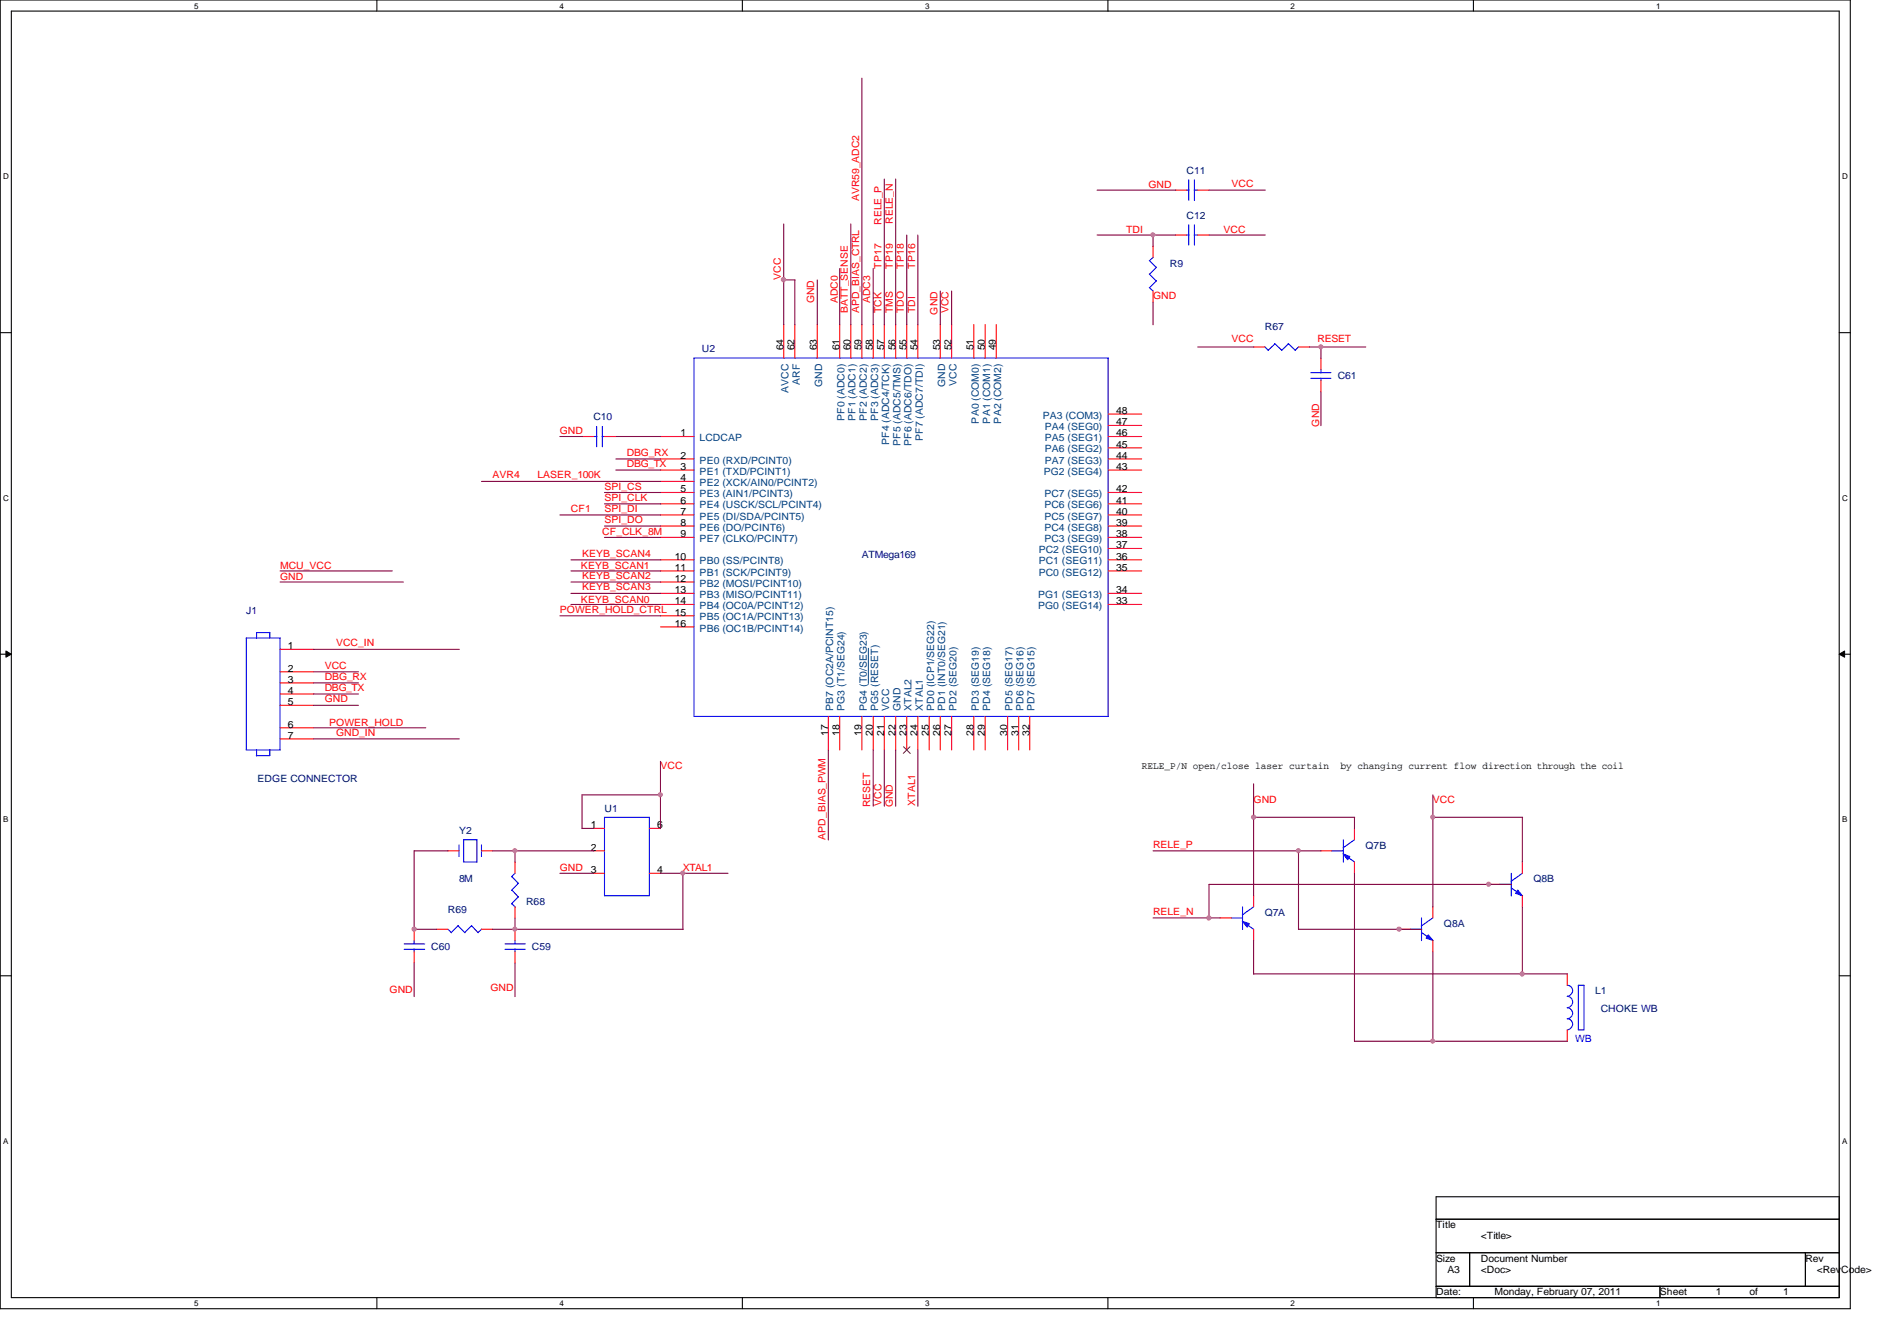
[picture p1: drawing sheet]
<svg xmlns="http://www.w3.org/2000/svg" width="297mm" height="210mm" viewBox="0 0 297 210" stroke-linecap="round" stroke-linejoin="round" font-family="sans-serif">
<path d="M0 0h289.7v204.9h-289.7zM1.8 1.7h286.2v201.4h-286.2z" fill="none" stroke="#000" stroke-width=".17"/>
<g fill="#fff">
<path d="M30.4 .2h.7v1.4h-.7z"/>
<path d="M30.4 203.3h.7v1.4h-.7z"/>
</g>
<path d="M59 0v1.7M59 203.1v1.8" fill="none" stroke="#000" stroke-width=".17"/>
<g fill="#fff">
<path d="M87.6 .2h.7v1.4h-.7z"/>
<path d="M87.6 203.3h.7v1.4h-.7z"/>
</g>
<path d="M116.2 0v1.7M116.2 203.1v1.8" fill="none" stroke="#000" stroke-width=".17"/>
<g fill="#fff">
<path d="M144.9 .2h.6v1.4h-.6z"/>
<path d="M144.9 203.3h.6v1.4h-.6z"/>
</g>
<path d="M173.5 0v1.7M173.5 203.1v1.8" fill="none" stroke="#000" stroke-width=".17"/>
<g fill="#fff">
<path d="M202.1 .2h.7v1.4h-.7z"/>
<path d="M202.1 203.3h.7v1.4h-.7z"/>
</g>
<path d="M230.7 0v1.7M230.7 203.1v1.8" fill="none" stroke="#000" stroke-width=".17"/>
<g fill="#fff">
<path d="M259.3 .2h.7v1.4h-.7z"/>
<path d="M259.3 203.3h.7v1.4h-.7z"/>
<path d="M.5 26.9h.9v1.4h-.9z"/>
<path d="M288.5 26.9h.8v1.4h-.8z"/>
<path d="M.5 77.2h.9v1.4h-.9z"/>
<path d="M288.5 77.2h.8v1.4h-.8z"/>
</g>
<path d="M0 52.1h1.8M288 52.1h1.7" fill="none" stroke="#000" stroke-width=".17"/>
<g fill="#fff">
<path d="M.5 127.6h.8v1.3h-.8z"/>
<path d="M288.5 127.6h.8v1.3h-.8z"/>
</g>
<path d="M0 102.4h1.8M288 102.4h1.7" fill="none" stroke="#000" stroke-width=".17"/>
<path d="M.9 101.9l.9 .5-.9 .5zM288 102.4l.8-.5v1z" fill="#000"/>
<path d="M.9 101.9l.9 .5-.9 .5zM288 102.4l.8-.5v1z" fill="none" stroke="#000" stroke-width=".16"/>
<g fill="#fff">
<path d="M.5 177.9h.8v1.4h-.8z"/>
<path d="M288.5 177.9h.8v1.4h-.8z"/>
</g>
<path d="M0 152.7h1.8M288 152.7h1.7M224.9 187.3h63.1v15.8h-63.1zM224.9 190.8h63.1M224.9 196.1h63.1M230.1 196.1v5.2M282.7 196.1v5.2M224.9 201.3h63.1M259.9 201.3v1.8" fill="none" stroke="#000" stroke-width=".17"/>
<path d="M94.7 127.9h7v12.3h-7z" fill="none" stroke="#00f" stroke-width=".17"/>
<path d="M92.9 129.7h1.8M92.9 136.7h1.8M92.9 133.2h1.8M101.7 129.7h1.7M101.7 136.7h1.7" fill="none" stroke="#f00" stroke-width=".17"/>
<path d="M194.6 144.2l1 .4-.3 .5z" fill="#00f"/>
<g fill="none" stroke="#00f" stroke-width=".17">
<path d="M185.8 36.8h.4M186.1 35.2v3.2M187 36.8h.5M187 35.2v3.2M180 45l.5 .6M180 42.9l1.1 1.1M180 40.8l1.1 1.1M180.6 40.3l-.6 .5M181.1 43.9l-1.1 1.1M181.1 41.8l-1.1 1.1M198 54.3l.6 .5M199.6 53.8l1.1 1"/>
<path d="M199.6 53.8l-1.1 1.1M201.7 53.8l1.1 1M201.8 53.8l-1.1 1.1M203.3 54.3l-.5 .6M70.1 145.5l.6 .5M71.7 144.9l1.1 1.1M71.8 144.9l-1.1 1.1M73.8 144.9l1.1 1.1M73.9 144.9l-1.1 1.1M75.4 145.4l-.6 .6M192.8 143.7h1.8M194.5 144.2l1.8 1.3"/>
<path d="M194.6 144.2l1 .4-.3 .5zM194.6 141.9v3.6M196.3 141.9l-1.8 1.3"/>
</g>
<path d="M180.5 38.5v1.8M184.1 36.8h1.7M187.5 36.8h1.8M180.5 45.6v1.7M196.3 54.3h1.8M203.3 54.3h1.8M68.4 145.5h1.7M75.4 145.5h1.7M191 143.7h1.8M196.3 140.2v1.7M196.3 145.5v1.7" fill="none" stroke="#f00" stroke-width=".17"/>
<path d="M210.4 133.7l1 .4-.4 .5z" fill="#00f"/>
<g fill="none" stroke="#00f" stroke-width=".17">
<path d="M205.2 58.3h3.2M205.2 59.2h3.2M206.8 57.8v.6M206.8 59.2v.4M208.5 133.2h1.9M210.3 133.6l1.8 1.3M210.4 133.7l1 .4-.4 .5zM210.4 131.4v3.6M212.1 131.4l-1.8 1.3M63.3 147.7h3.2M63.3 148.6h3.2M64.9 147.2v.6"/>
<path d="M64.9 148.5v.5M79.1 147.7h3.2M79.1 148.6h3.2M80.6 147.2v.6M80.6 148.5v.5"/>
</g>
<path d="M206.8 56v1.8M206.8 59.6v1.7M206.8 133.2h1.8M212.1 129.7v1.7M212.1 134.9v1.8M64.9 145.5v1.7M64.9 149v1.7M80.6 145.5v1.7M80.6 149v1.7" fill="none" stroke="#f00" stroke-width=".17"/>
<path d="M237.7 139.3l.7 .9-1.1-.4z" fill="#00f"/>
<path d="M185.8 29.8h.4M186.1 28.2v3.2M187 29.8h.5M187 28.2v3.2M234.8 138.4h1.8M236.6 139l1.8 1.3M236.6 136.7v3.6M237.7 139.3l.7 .9-1.1-.4zM238.4 136.7l-1.8 1.3M245.4 154.2a.87 .87 0 0 1 .8 .9 .87 .87 0 0 1-.8 .9 .89 .89 0 0 1 .8 .8 .89 .89 0 0 1-.8 .9 .87 .87 0 0 1 .8 .9 .87 .87 0 0 1-.8 .9 .87 .87 0 0 1 .8 .8 .87 .87 0 0 1-.8 .9M247.1 154.2h.9v7h-.9z" fill="none" stroke="#00f" stroke-width=".17"/>
<path d="M184.1 29.8h1.7M187.5 29.8h1.8M233.1 138.4h1.8M238.4 134.9v1.8M238.4 140.2v1.7M245.4 152.4v1.8M245.4 161.2v1.8" fill="none" stroke="#f00" stroke-width=".17"/>
<path d="M223.6 146.3l.8 .9-1.1-.3z" fill="#00f"/>
<g fill="none" stroke="#00f" stroke-width=".17">
<path d="M108.7 56h64.8v56.1h-64.8zM92.9 68.3h.6M93.4 66.8v3.1M94.3 68.3h.4M94.3 66.8v3.1M38.6 99.9h5.3v17.5h-5.3zM42.2 99v.9M42.3 99h-2.1v.9M40.2 117.4v.9M42.2 117.3v1h-2.1M71.9 132.2v1.9M72.6 134.9h2.1"/>
<path d="M72.6 131.4v3.5M72.6 131.4h2.1M74.7 131.4v3.6M75.4 132.2v1.9M80.1 137.2l1.1 1.1M80.1 139.3l1.1 1.1M80.6 136.7l-.5 .5M81.1 138.3l-1 1.1M80.1 141.4l.6 .6M81.1 140.4l-1 1.1M220.8 145.5h1.8M222.6 146l1.8 1.2"/>
<path d="M222.6 143.7v3.5M223.6 146.3l.8 .9-1.1-.3zM224.4 143.7l-1.9 1.2"/>
</g>
<g fill="none" stroke="#f00" stroke-width=".17">
<path d="M122.7 50.8v5.2M124.5 50.8v5.2M128 50.8v5.2M131.5 50.8v5.2M133.2 50.8v5.2M135 50.8v5.2M136.7 50.8v5.2M138.5 50.8v5.2M140.2 50.8v5.2M142 50.8v5.2M143.7 50.8v5.2M147.2 50.8v5.2"/>
<path d="M149 50.8v5.2M152.5 50.8v5.2M154.3 50.8v5.2M156 50.8v5.2M91.1 68.3h1.8M94.7 68.3h1.7M103.4 68.3h5.3M103.4 71.8h5.3M103.4 73.6h5.3M103.4 75.4h5.3M103.4 77.1h5.3M103.4 78.9h5.3"/>
<path d="M173.5 68.3h5.3M173.5 71.8h5.3M173.5 73.6h5.3M173.5 77.1h5.3M173.5 78.9h5.3M173.5 70.1h5.3M173.5 66.6h5.3M173.5 64.8h5.3M103.4 80.6h5.3M103.4 82.3h5.3M103.4 84.1h5.3M103.4 94.6h5.3"/>
<path d="M103.4 92.9h5.3M103.4 89.4h5.3M103.4 87.6h5.3M103.4 91.1h5.3M103.4 96.4h5.3M103.4 98.1h5.3M173.5 80.6h5.3M173.5 82.3h5.3M173.5 84.1h5.3M173.5 94.6h5.3M173.5 92.9h5.3M173.5 89.4h5.3"/>
<path d="M173.5 87.6h5.3M173.5 85.9h5.3M43.9 101.6h5.2M43.9 105.2h5.2M43.9 106.9h5.2M43.9 108.6h5.2M43.9 110.4h5.2M43.9 113.9h5.2M43.9 115.7h5.2M129.7 112.1v5.3M131.5 112.1v5.3M135 112.1v5.3"/>
<path d="M136.7 112.1v5.3M138.5 112.1v5.3M140.2 112.1v5.3M142 112.1v5.3M143.7 112.1v5.3M145.5 112.1v5.3M147.2 112.1v5.3M149 112.1v5.3M152.5 112.1v5.3M154.3 112.1v5.3M157.8 112.1v5.3M159.5 112.1v5.3"/>
<path d="M161.2 112.1v5.3M70.1 133.2h1.8M75.4 133.2h1.7M80.6 134.9v1.8M80.6 141.9v1.8M219.1 145.5h1.7M224.4 141.9v1.8M224.4 147.2v1.8"/>
</g>
<path d="M136 101.5v5.5" fill="none" stroke="#004080" stroke-width=".16"/>
<path d="M141.5 116.9l1 1M142.5 116.9l-1.1 1" fill="none" stroke="#804000" stroke-width=".16"/>
<g fill="none" stroke="#800040" stroke-width=".17">
<path d="M135 12.2v38.6M122.7 35.1v15.7M133.2 35.1v15.7M138.5 28v22.8M140.2 28v22.8M142 36.8v14M143.7 36.8v14M171.8 29.8h12.3M171.8 36.8h12.3M180.5 36.8v1.8M189.3 29.8h8.8M189.3 36.8h8.8"/>
<path d="M122.7 43.8h1.8M124.5 43.8v7M128 43.8v7M131.5 42v8.8M136.7 42v8.8M147.2 45.6v5.2M149 45.6v5.2M180.5 47.3v3.5M187.5 54.3h8.8M205.1 54.3h8.8M206.8 54.3v1.8M75.4 75.4h28.1"/>
<path d="M87.7 68.3h3.5M94.7 78.9h8.8M94.7 77.1h8.8M96.4 71.8h7.1M96.4 73.6h7.1M96.4 68.3h7.1M206.8 61.3v5.3M43.9 89.4h17.5M43.9 91.1h19.3M87.7 80.6h15.8M87.7 96.4h15.8M89.4 89.4h14.1"/>
<path d="M89.4 92.9h14.1M89.4 87.6h14.1M89.4 91.1h14.1M89.4 94.6h14.1M94.7 82.3h8.8M94.7 84.1h8.8M49.1 108.6h7M49.1 110.4h7M49.1 113.9h17.6M49.1 115.7h22.8M49.1 105.2h7M49.1 101.6h22.8"/>
<path d="M49.1 106.9h7M103.4 119.2v10.5M129.7 117.4v14.1M136.7 117.4v8.8M138.5 117.4v8.8M140.2 117.4v8.8M143.7 117.4v8.8M70.2 133.2h-5.3v12.3M77.1 133.2h15.9M80.6 133.2v1.8M87.7 136.7h5.3M91.1 129.7h1.9"/>
<path d="M103.4 136.7h10.6M103.5 124.4h-12.4v5.3M106.9 136.7v8.8M180.5 133.2h26.4M196.3 127.9h15.8M196.3 122.7v17.6M203.3 133.2v12.3M212.1 127.9v1.8M212.1 136.7v26.3M224.4 127.9h14M224.4 124.4v17.6M236.7 138.4h-47.4v5.3"/>
<path d="M238.4 127.9v7.1M64.9 145.5h3.5M64.9 150.7v5.3M77.1 145.5h29.9M80.6 143.7v1.8M80.6 150.7v5.3M180.5 143.7h10.6M196.3 152.4h49.1M196.3 147.2v5.3M203.3 145.5h19.3M224.4 149v14M238.4 141.9v10.6"/>
<path d="M212.1 163h33.3"/>
</g>
<circle cx="219.1" cy="145.4" r=".33" fill="#f0f"/>
<circle cx="219.1" cy="145.4" r=".33" fill="none" stroke="#f0f" stroke-width=".17"/>
<circle cx="196.3" cy="127.9" r=".33" fill="#f0f"/>
<circle cx="196.3" cy="127.9" r=".33" fill="none" stroke="#f0f" stroke-width=".17"/>
<circle cx="80.6" cy="145.4" r=".32" fill="#f0f"/>
<circle cx="80.6" cy="145.4" r=".32" fill="none" stroke="#f0f" stroke-width=".17"/>
<circle cx="224.3" cy="127.9" r=".32" fill="#f0f"/>
<circle cx="224.3" cy="127.9" r=".32" fill="none" stroke="#f0f" stroke-width=".17"/>
<circle cx="238.3" cy="152.4" r=".33" fill="#f0f"/>
<circle cx="238.3" cy="152.4" r=".33" fill="none" stroke="#f0f" stroke-width=".17"/>
<circle cx="106.9" cy="136.7" r=".32" fill="#f0f"/>
<circle cx="106.9" cy="136.7" r=".32" fill="none" stroke="#f0f" stroke-width=".17"/>
<circle cx="224.3" cy="163" r=".32" fill="#f0f"/>
<circle cx="224.3" cy="163" r=".32" fill="none" stroke="#f0f" stroke-width=".17"/>
<circle cx="122.7" cy="43.8" r=".34" fill="#f0f"/>
<circle cx="122.7" cy="43.8" r=".34" fill="none" stroke="#f0f" stroke-width=".17"/>
<circle cx="233.1" cy="138.4" r=".32" fill="#f0f"/>
<circle cx="233.1" cy="138.4" r=".32" fill="none" stroke="#f0f" stroke-width=".17"/>
<circle cx="203.3" cy="133.2" r=".32" fill="#f0f"/>
<circle cx="203.3" cy="133.2" r=".32" fill="none" stroke="#f0f" stroke-width=".17"/>
<circle cx="206.8" cy="54.3" r=".32" fill="#f0f"/>
<circle cx="206.8" cy="54.3" r=".32" fill="none" stroke="#f0f" stroke-width=".17"/>
<circle cx="189.3" cy="143.7" r=".33" fill="#f0f"/>
<circle cx="189.3" cy="143.7" r=".33" fill="none" stroke="#f0f" stroke-width=".17"/>
<circle cx="64.9" cy="145.4" r=".33" fill="#f0f"/>
<circle cx="64.9" cy="145.4" r=".33" fill="none" stroke="#f0f" stroke-width=".17"/>
<circle cx="103.4" cy="124.4" r=".32" fill="#f0f"/>
<circle cx="103.4" cy="124.4" r=".32" fill="none" stroke="#f0f" stroke-width=".17"/>
<circle cx="180.5" cy="36.8" r=".32" fill="#f0f"/>
<circle cx="180.5" cy="36.8" r=".32" fill="none" stroke="#f0f" stroke-width=".17"/>
<circle cx="80.6" cy="133.2" r=".32" fill="#f0f"/>
<circle cx="80.6" cy="133.2" r=".32" fill="none" stroke="#f0f" stroke-width=".17"/>
<g font-size="1.6" fill="#f00">
<text x="179.8" y="29.5">GND</text>
<text x="192.8" y="29.3">VCC</text>
<text x="134.5" y="31.5" transform="rotate(-90 134.5 31.5)">AVR59_ADC2</text>
<text x="138" y="35.2" transform="rotate(-90 138 35.2)">RELE_P</text>
<text x="139.8" y="35.1" transform="rotate(-90 139.8 35.1)">RELE_N</text>
<text x="176.3" y="36.5">TDI</text>
<text x="191.6" y="36.5">VCC</text>
<text x="122.3" y="43.8" transform="rotate(-90 122.3 43.8)">VCC</text>
<text x="127.5" y="47.5" transform="rotate(-90 127.5 47.5)">GND</text>
<text x="131.2" y="47.5" transform="rotate(-90 131.2 47.5)">ADC0</text>
<text x="136.3" y="47.5" transform="rotate(-90 136.3 47.5)">ADC3</text>
<text x="138" y="42" transform="rotate(-90 138 42)">TP17</text>
<text x="139.8" y="42" transform="rotate(-90 139.8 42)">TP19</text>
<text x="141.5" y="42" transform="rotate(-90 141.5 42)">TP18</text>
<text x="143.3" y="42" transform="rotate(-90 143.3 42)">TP16</text>
<text x="180.5" y="46.8">GND</text>
<text x="132.8" y="49.1" transform="rotate(-90 132.8 49.1)">BATT_SENSE</text>
<text x="134.5" y="49.1" transform="rotate(-90 134.5 49.1)">APD_BIAS_CTRL</text>
<text x="138" y="49.1" transform="rotate(-90 138 49.1)">TCK</text>
<text x="139.8" y="49.1" transform="rotate(-90 139.8 49.1)">TMS</text>
<text x="141.5" y="49.1" transform="rotate(-90 141.5 49.1)">TDO</text>
<text x="143.3" y="49.1" transform="rotate(-90 143.3 49.1)">TDI</text>
<text x="146.8" y="49.2" transform="rotate(-90 146.8 49.2)">GND</text>
<text x="148.5" y="49.1" transform="rotate(-90 148.5 49.1)">VCC</text>
<text x="192.8" y="53.5">VCC</text>
<text x="206.3" y="53.5">RESET</text>
<text x="87.7" y="67.9">GND</text>
<text x="98.2" y="71.3">DBG_RX</text>
<text x="206.5" y="66.8" transform="rotate(-90 206.5 66.8)">GND</text>
<text x="77.1" y="74.8">AVR4</text>
<text x="84.2" y="74.8">LASER_100K</text>
<text x="94.7" y="76.6">SPI_CS</text>
<text x="98.2" y="73.1">DBG_TX</text>
<text x="89.4" y="80.1">CF1</text>
<text x="94.3" y="83.8">CF_CLK_8M</text>
<text x="94.7" y="81.9">SPI_DO</text>
<text x="94.7" y="80.1">SPI_DI</text>
<text x="94.7" y="78.4">SPI_CLK</text>
<text x="43.9" y="89.1">MCU_VCC</text>
<text x="91" y="89.1">KEYB_SCAN1</text>
<text x="91.1" y="87.1">KEYB_SCAN4</text>
<text x="43.9" y="90.8">GND</text>
<text x="87.7" y="95.9">POWER_HOLD_CTRL</text>
<text x="91" y="94.3">KEYB_SCAN0</text>
<text x="91.1" y="92.4">KEYB_SCAN3</text>
<text x="91.1" y="90.6">KEYB_SCAN2</text>
<text x="52.6" y="101.1">VCC_IN</text>
<text x="50.8" y="104.6">VCC</text>
<text x="50.8" y="106.4">DBG_RX</text>
<text x="50.8" y="108.2">DBG_TX</text>
<text x="50.8" y="109.9">GND</text>
<text x="51.6" y="113.6">POWER_HOLD</text>
<text x="52.6" y="115.1">GND_IN</text>
<text x="103.4" y="120.4">VCC</text>
<text x="196.3" y="125.7">GND</text>
<text x="224.4" y="125.7">VCC</text>
<text x="129.3" y="131.4" transform="rotate(-90 129.3 131.4)">APD_BIAS_PWM</text>
<text x="136.3" y="126.4" transform="rotate(-90 136.3 126.4)">RESET</text>
<text x="138" y="126.2" transform="rotate(-90 138 126.2)">VCC</text>
<text x="139.8" y="126.4" transform="rotate(-90 139.8 126.4)">GND</text>
<text x="143.3" y="126.2" transform="rotate(-90 143.3 126.2)">XTAL1</text>
<text x="87.7" y="136.4">GND</text>
<text x="106.9" y="136.4">XTAL1</text>
<text x="180.5" y="132.7">RELE_P</text>
<text x="180.5" y="143.2">RELE_N</text>
<text x="61" y="155.5">GND</text>
<text x="76.8" y="155.1">GND</text>
</g>
<g font-size="1.6" fill="#000080">
<text x="185.8" y="27.2">C11</text>
<text x="185.8" y="34.2">C12</text>
<text x="183.2" y="41.7">R9</text>
<text x="198.1" y="51.7">R67</text>
<text x="109.9" y="55">U2</text>
<text x="209.5" y="59.3">C61</text>
<text x="92.9" y="65.7">C10</text>
<text x="135" y="87.3">ATMega169</text>
<text x="38.6" y="96.1">J1</text>
<text x="40.3" y="122.3">EDGE CONNECTOR</text>
<text x="71.9" y="130.6">Y2</text>
<text x="94.7" y="127.1">U1</text>
<text x="213.8" y="132.9">Q7B</text>
<text x="70.1" y="142.9">R69</text>
<text x="71.9" y="138.1">8M</text>
<text x="82.4" y="141.6">R68</text>
<text x="198.1" y="143.4">Q7A</text>
<text x="240.1" y="138.1">Q8B</text>
<text x="67.5" y="148.6">C60</text>
<text x="83.3" y="148.6">C59</text>
<text x="226.1" y="145.1">Q8A</text>
<text x="249.8" y="155.7">L1</text>
<text x="250.7" y="158.5">CHOKE WB</text>
</g>
<g font-size="1.6">
<text x="122.7" y="54.8" transform="rotate(-90 122.7 54.8)">64</text>
<text x="124.4" y="54.8" transform="rotate(-90 124.4 54.8)">62</text>
<text x="127.9" y="54.8" transform="rotate(-90 127.9 54.8)">63</text>
<text x="131.4" y="54.8" transform="rotate(-90 131.4 54.8)">61</text>
<text x="133.2" y="54.8" transform="rotate(-90 133.2 54.8)">60</text>
<text x="134.9" y="54.8" transform="rotate(-90 134.9 54.8)">59</text>
<text x="136.7" y="54.8" transform="rotate(-90 136.7 54.8)">58</text>
<text x="138.4" y="54.8" transform="rotate(-90 138.4 54.8)">57</text>
<text x="140.2" y="54.8" transform="rotate(-90 140.2 54.8)">56</text>
<text x="141.9" y="54.8" transform="rotate(-90 141.9 54.8)">55</text>
<text x="143.7" y="54.8" transform="rotate(-90 143.7 54.8)">54</text>
<text x="147.2" y="54.8" transform="rotate(-90 147.2 54.8)">53</text>
<text x="149" y="54.8" transform="rotate(-90 149 54.8)">52</text>
<text x="152.4" y="54.8" transform="rotate(-90 152.4 54.8)">51</text>
<text x="154.2" y="54.8" transform="rotate(-90 154.2 54.8)">50</text>
<text x="156" y="54.8" transform="rotate(-90 156 54.8)">49</text>
<text x="174.7" y="64.8">48</text>
<text x="106.5" y="71.8">2</text>
<text x="106.5" y="68.3">1</text>
<text x="174.7" y="71.8">44</text>
<text x="174.7" y="70.1">45</text>
<text x="174.7" y="68.3">46</text>
<text x="174.7" y="66.5">47</text>
<text x="106.5" y="73.5">3</text>
<text x="106.5" y="75.3">4</text>
<text x="106.5" y="77">5</text>
<text x="174.7" y="73.5">43</text>
<text x="174.7" y="77">42</text>
<text x="106.5" y="78.8">6</text>
<text x="106.5" y="80.6">7</text>
<text x="106.5" y="82.3">8</text>
<text x="174.7" y="82.3">39</text>
<text x="174.7" y="80.6">40</text>
<text x="174.7" y="78.8">41</text>
<text x="105.7" y="89.3">11</text>
<text x="105.7" y="87.6">10</text>
<text x="106.5" y="84.1">9</text>
<text x="174.7" y="89.3">35</text>
<text x="174.7" y="87.6">36</text>
<text x="174.7" y="85.8">37</text>
<text x="174.7" y="84.1">38</text>
<text x="105.7" y="91.1">12</text>
<text x="105.7" y="92.8">13</text>
<text x="105.7" y="94.6">14</text>
<text x="174.7" y="94.6">33</text>
<text x="174.7" y="92.8">34</text>
<text x="45.1" y="101.6">1</text>
<text x="105.7" y="96.4">15</text>
<text x="105.7" y="98.1">16</text>
<text x="45.1" y="105.1">2</text>
<text x="45.1" y="106.8">3</text>
<text x="45.1" y="108.6">4</text>
<text x="45.1" y="110.4">5</text>
<text x="45.1" y="113.9">6</text>
<text x="45.1" y="115.6">7</text>
<text x="129.7" y="115.2" transform="rotate(-90 129.7 115.2)">17</text>
<text x="131.4" y="115.2" transform="rotate(-90 131.4 115.2)">18</text>
<text x="134.9" y="115.2" transform="rotate(-90 134.9 115.2)">19</text>
<text x="136.7" y="115.2" transform="rotate(-90 136.7 115.2)">20</text>
<text x="138.4" y="115.2" transform="rotate(-90 138.4 115.2)">21</text>
<text x="140.2" y="115.2" transform="rotate(-90 140.2 115.2)">22</text>
<text x="141.9" y="115.2" transform="rotate(-90 141.9 115.2)">23</text>
<text x="143.7" y="115.2" transform="rotate(-90 143.7 115.2)">24</text>
<text x="145.5" y="115.2" transform="rotate(-90 145.5 115.2)">25</text>
<text x="147.2" y="115.2" transform="rotate(-90 147.2 115.2)">26</text>
<text x="149" y="115.2" transform="rotate(-90 149 115.2)">27</text>
<text x="152.4" y="115.2" transform="rotate(-90 152.4 115.2)">28</text>
<text x="154.2" y="115.2" transform="rotate(-90 154.2 115.2)">29</text>
<text x="157.7" y="115.2" transform="rotate(-90 157.7 115.2)">30</text>
<text x="159.5" y="115.2" transform="rotate(-90 159.5 115.2)">31</text>
<text x="161.2" y="115.2" transform="rotate(-90 161.2 115.2)">32</text>
<text x="178.8" y="120.4">RELE_P/N open/close laser curtain</text>
<text x="209.9" y="120.4">by changing current flow direction through the coil</text>
<text x="92.5" y="129.6">1</text>
<text x="102.9" y="129.6">6</text>
<text x="92.5" y="133.1">2</text>
<text x="92.5" y="136.7">3</text>
<text x="102.9" y="136.7">4</text>
<text x="224.9" y="192.3">Title</text>
<text x="224.9" y="197.5">Size</text>
<text x="231.9" y="194">&lt;Title&gt;</text>
<text x="231.9" y="197.5">Document Number</text>
<text x="282.7" y="197.5">Rev</text>
<text x="224.9" y="202.8">Date:</text>
<text x="226.6" y="199.3">A3</text>
<text x="231.9" y="199.3">&lt;Doc&gt;</text>
<text x="234" y="202.8">Monday, February 07, 2011</text>
<text x="259.9" y="202.8">Sheet</text>
<text x="268.7" y="202.8">1</text>
<text x="273.9" y="202.8">of</text>
<text x="279.2" y="202.8">1</text>
<text x="284.5" y="199.3">&lt;RevCode&gt;</text>
</g>
<g font-size="1.6" fill="#004080">
<text x="123.5" y="61.5" transform="rotate(-90 123.5 61.5)">AVCC</text>
<text x="125.2" y="60.2" transform="rotate(-90 125.2 60.2)">ARF</text>
<text x="128.7" y="60.6" transform="rotate(-90 128.7 60.6)">GND</text>
<text x="132.2" y="65.9" transform="rotate(-90 132.2 65.9)">PF0 (ADC0)</text>
<text x="134" y="65.9" transform="rotate(-90 134 65.9)">PF1 (ADC1)</text>
<text x="135.7" y="65.9" transform="rotate(-90 135.7 65.9)">PF2 (ADC2)</text>
<text x="137.5" y="65.9" transform="rotate(-90 137.5 65.9)">PF3 (ADC3)</text>
<text x="148" y="60.6" transform="rotate(-90 148 60.6)">GND</text>
<text x="149.8" y="60.4" transform="rotate(-90 149.8 60.4)">VCC</text>
<text x="163.3" y="65.5">PA3 (COM3)</text>
<text x="109.6" y="69">LCDCAP</text>
<text x="139.2" y="69.6" transform="rotate(-90 139.2 69.6)">PF4 (ADC4/TCK)</text>
<text x="141" y="69.8" transform="rotate(-90 141 69.8)">PF5 (ADC5/TMS)</text>
<text x="142.7" y="69.8" transform="rotate(-90 142.7 69.8)">PF6 (ADC6/TDO)</text>
<text x="144.5" y="69" transform="rotate(-90 144.5 69)">PF7 (ADC7/TDI)</text>
<text x="153.2" y="66.3" transform="rotate(-90 153.2 66.3)">PA0 (COM0)</text>
<text x="155" y="66.3" transform="rotate(-90 155 66.3)">PA1 (COM1)</text>
<text x="156.8" y="66.3" transform="rotate(-90 156.8 66.3)">PA2 (COM2)</text>
<text x="163.6" y="70.8">PA6 (SEG2)</text>
<text x="163.6" y="69">PA5 (SEG1)</text>
<text x="163.6" y="67.3">PA4 (SEG0)</text>
<text x="109.6" y="72.6">PE0 (RXD/PCINT0)</text>
<text x="109.6" y="74.3">PE1 (TXD/PCINT1)</text>
<text x="109.6" y="76.1">PE2 (XCK/AIN0/PCINT2)</text>
<text x="109.6" y="77.8">PE3 (AIN1/PCINT3)</text>
<text x="163.4" y="74.3">PG2 (SEG4)</text>
<text x="163.5" y="77.8">PC7 (SEG5)</text>
<text x="163.6" y="72.6">PA7 (SEG3)</text>
<text x="109.6" y="79.6">PE4 (USCK/SCL/PCINT4)</text>
<text x="109.6" y="81.3">PE5 (DI/SDA/PCINT5)</text>
<text x="109.6" y="83.1">PE6 (DO/PCINT6)</text>
<text x="163.5" y="83.1">PC4 (SEG8)</text>
<text x="163.5" y="81.3">PC5 (SEG7)</text>
<text x="163.5" y="79.6">PC6 (SEG6)</text>
<text x="109.6" y="84.8">PE7 (CLKO/PCINT7)</text>
<text x="109.6" y="88.3">PB0 (SS/PCINT8)</text>
<text x="162.6" y="88.3">PC1 (SEG11)</text>
<text x="162.6" y="86.6">PC2 (SEG10)</text>
<text x="163.5" y="84.8">PC3 (SEG9)</text>
<text x="109.6" y="90.1">PB1 (SCK/PCINT9)</text>
<text x="109.6" y="91.8">PB2 (MOSI/PCINT10)</text>
<text x="109.6" y="93.6">PB3 (MISO/PCINT11)</text>
<text x="109.6" y="95.3">PB4 (OC0A/PCINT12)</text>
<text x="162.6" y="95.3">PG0 (SEG14)</text>
<text x="162.6" y="93.6">PG1 (SEG13)</text>
<text x="162.6" y="90.1">PC0 (SEG12)</text>
<text x="109.6" y="97.1">PB5 (OC1A/PCINT13)</text>
<text x="109.6" y="98.8">PB6 (OC1B/PCINT14)</text>
<text x="130.5" y="111.3" transform="rotate(-90 130.5 111.3)">PB7 (OC2A/PCINT15)</text>
<text x="132.2" y="111.3" transform="rotate(-90 132.2 111.3)">PG3 (T1/SEG24)</text>
<text x="135.7" y="111.3" transform="rotate(-90 135.7 111.3)">PG4 (T0/SEG23)</text>
<text x="137.5" y="111.3" transform="rotate(-90 137.5 111.3)">PG5 (RESET)</text>
<text x="139.2" y="111.3" transform="rotate(-90 139.2 111.3)">VCC</text>
<text x="141" y="111.3" transform="rotate(-90 141 111.3)">GND</text>
<text x="142.7" y="111.3" transform="rotate(-90 142.7 111.3)">XTAL2</text>
<text x="144.5" y="111.3" transform="rotate(-90 144.5 111.3)">XTAL1</text>
<text x="146.3" y="111.3" transform="rotate(-90 146.3 111.3)">PD0 (ICP1/SEG22)</text>
<text x="148" y="111.3" transform="rotate(-90 148 111.3)">PD1 (INT0/SEG21)</text>
<text x="149.8" y="111.3" transform="rotate(-90 149.8 111.3)">PD2 (SEG20)</text>
<text x="153.2" y="111.3" transform="rotate(-90 153.2 111.3)">PD3 (SEG19)</text>
<text x="155" y="111.3" transform="rotate(-90 155 111.3)">PD4 (SEG18)</text>
<text x="158.5" y="111.3" transform="rotate(-90 158.5 111.3)">PD5 (SEG17)</text>
<text x="160.3" y="111.3" transform="rotate(-90 160.3 111.3)">PD6 (SEG16)</text>
<text x="162" y="111.3" transform="rotate(-90 162 111.3)">PD7 (SEG15)</text>
</g>
<text font-size="1.6" fill="#00f" x="246.6" y="163">WB</text>
<g font-size="1.3">
<text x="30.4" y="1.4">5</text>
<text x="87.6" y="1.4">4</text>
<text x="144.9" y="1.4">3</text>
<text x="202.1" y="1.4">2</text>
<text x="259.3" y="1.4">1</text>
<text x=".5" y="28">D</text>
<text x="288.5" y="28">D</text>
<text x=".5" y="78.4">C</text>
<text x="288.5" y="78.4">C</text>
<text x=".5" y="128.7">B</text>
<text x="288.5" y="128.7">B</text>
<text x=".5" y="179">A</text>
<text x="288.5" y="179">A</text>
<text x="30.4" y="204.5">5</text>
<text x="87.6" y="204.5">4</text>
<text x="144.9" y="204.5">3</text>
<text x="202.1" y="204.5">2</text>
<text x="259.3" y="204.5">1</text>
</g>
</svg>
